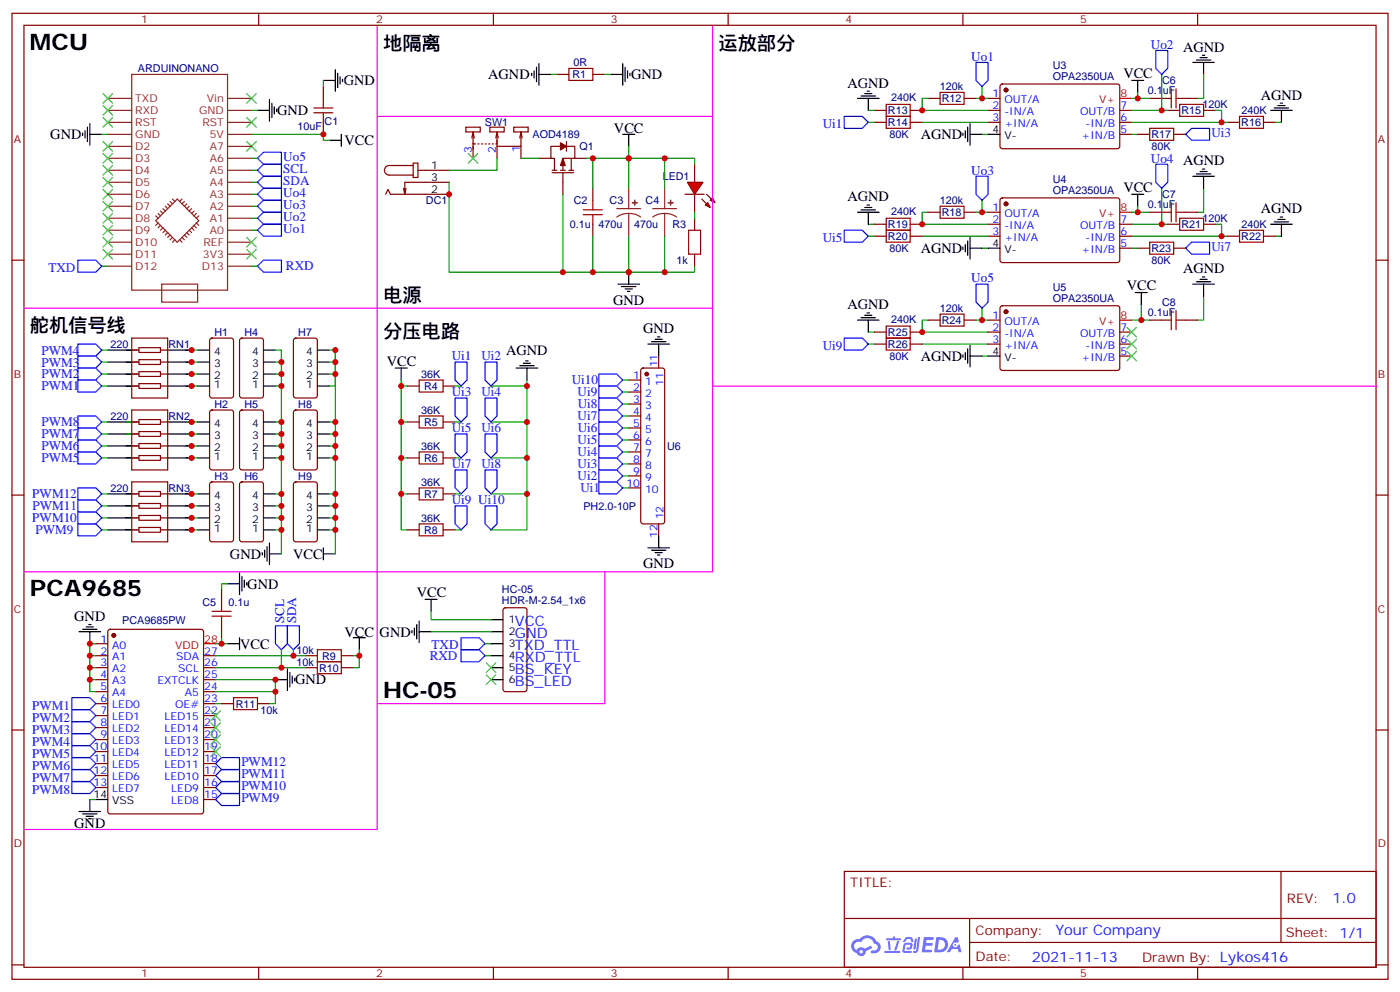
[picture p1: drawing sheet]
<svg xmlns="http://www.w3.org/2000/svg" width="412mm" height="292mm" viewBox="0 0 412 292" stroke-linecap="round" stroke-linejoin="round" font-family="sans-serif">
<g fill="none" stroke="#870000" stroke-width=".35">
<path d="M3.5 3.9h405.4v284.4h-405.4zM7.1 7.4h398.2v277.3h-398.2zM76.2 3.9v3.5M145.3 3.9v3.5M214.5 3.9v3.5M283.6 3.9v3.5M352.8 3.9v3.5M3.5 76.6h3.6M405.3 76.6h3.6M3.5 145.7h3.6M405.3 145.7h3.6M3.5 214.9h3.6"/>
<path d="M405.3 214.9h3.6M248.7 256.5h156.6v28.2h-156.6zM377.3 256.5v20.9M248.7 270.4h156.5M285.6 277.4h119.6M285.6 270.4v14.1M3.5 284h3.6M76.2 284.7v3.6M145.3 284.7v3.6M214.5 284.7v3.6M283.6 284.7v3.6M352.8 284.7v3.6"/>
<path d="M405.3 284h3.6"/>
</g>
<g fill="#5487ff">
<path d="M272.1 275.8h2.6l.3 .2-.1 .6h-2l-.1 1h1.6l.4 .4-.4 .4h-1.7l-.2 1.1 1.8 .1 .3 .3-.2 .4h-2.9z"/>
<path d="M281.4 275.9h.7l.4 1.3-.7 .3a.74 .74 0 0 0-1.1 .3 .74 .74 0 0 0 .5 1.1 .74 .74 0 0 0 .9-.7l.5-.3 .7 2.4h-.9l-.2-1h-1.9l-.5 1h-.9z"/>
<path d="M269.5 276.3h.6l-.4 2.9a.31 .31 0 0 1-.3 .3 .31 .31 0 0 1-.3-.3z"/>
<path d="M270.4 275.8h.6l-.5 4a.89 .89 0 0 1-.7 .7 .89 .89 0 0 1-.9-.3l1-.5z"/>
<path d="M266.8 276l.6-.2 1.2 .1 .5 1.3-.6 .1-.4-.9-1 .1a.95 .95 0 0 1-1 .8l-.1-.2z"/>
<path d="M266.4 277.7l1.8-.2a1.04 1.04 0 0 1 .6 1.1 1.04 1.04 0 0 1-.8 .9h-.7a.29 .29 0 0 1-.3-.4 .29 .29 0 0 1 .3-.2h.7l.2-.8h-1.4l-.4 1.8h1.9a.29 .29 0 0 1 .3 .3 .29 .29 0 0 1-.3 .3h-2l-.4-.3 .2-2.1z"/>
<path d="M260.5 279.9h4.4a.3 .3 0 0 1 .3 .3 .3 .3 0 0 1-.3 .3h-4.3z"/>
<path d="M264.3 277h.6l-.5 1.6a1.02 1.02 0 0 1-.7 1.2l-.2-.3z"/>
<path d="M261.5 277h.6l.3 2.4-.3 .3-.3-.2z"/>
<path d="M261.1 276.2h1.9l.2-.5h.5l-.1 .5h1.5a.29 .29 0 0 1 .3 .3 .29 .29 0 0 1-.3 .3h-3.9z"/>
<path d="M275.8 275.9l-.6 4.4h1.4a2.27 2.27 0 0 0 2.7-2.3 2.27 2.27 0 0 0-2.7-2.1zM276.6 276.6a1.5 1.5 0 0 1 1.8 1.6 1.5 1.5 0 0 1-1.9 1.3h-.3z"/>
<path d="M251.4 277a2.09 2.09 0 0 0 1 3.5 1.37 1.37 0 0 0 1.5 .9 1.37 1.37 0 0 0 1.1-1.4l2-1-.5-.7-1.8 1a1.4 1.4 0 0 0-2.3 .4 1.32 1.32 0 0 1-.6-1.9 1.32 1.32 0 0 1 1.9-.4 2.02 2.02 0 0 1 2-1.3 2.02 2.02 0 0 1 1.8 1.7 1.09 1.09 0 0 1 1.1 1.3 1.09 1.09 0 0 1-1.6 .7 .41 .41 0 0 0-.5 .3 .41 .41 0 0 0 .4 .5 1.89 1.89 0 0 0 2.4-1.2 1.89 1.89 0 0 0-1.2-2.4 2.98 2.98 0 0 0-5-.6l-1 .1zM253.2 280.1a.52 .52 0 0 1 1 0 .52 .52 0 0 1-1 0z"/>
<circle cx="281.4" cy="278.1" r=".28"/>
</g>
<g fill="none" stroke="#3c3" stroke-width=".35">
<path d="M30.3 34.6l2.9 2.8M30.3 27.6l2.9 2.8M30.3 31.1l2.9 2.8M33.2 34.6l-2.9 2.8M33.2 27.6l-2.9 2.8M33.2 31.1l-2.9 2.8M72.7 34.6l2.8 2.8M72.7 27.6l2.8 2.8M75.5 34.6l-2.8 2.8M75.5 27.6l-2.8 2.8M30.3 55.8l2.9 2.8M30.3 41.7l2.9 2.8"/>
<path d="M30.3 48.7l2.9 2.8M30.3 59.3l2.9 2.8M33.2 55.8l-2.9 2.8M33.2 41.7l-2.9 2.8M33.2 48.7l-2.9 2.8M33.2 59.3l-2.9 2.8M72.7 41.7l2.8 2.8M75.5 41.7l-2.8 2.8M30.3 62.8l2.9 2.9M33.2 62.8l-2.9 2.9M72.7 69.9l2.8 2.8M75.5 69.9l-2.8 2.8"/>
</g>
<g fill="none" stroke="#8c2424" stroke-width=".35">
<path d="M31.7 39.5h7.1M31.7 36h7.1M31.7 32.5h7.1M31.7 29h7.1M38.8 21.9h28.2v63.5h-28.2zM67 39.5h7.1M67 36h7.1M67 32.5h7.1M67 29h7.1M31.7 57.2h7.1M31.7 53.7h7.1M31.7 50.1h7.1"/>
<path d="M31.7 46.6h7.1M31.7 43.1h7.1M50.1 59.3l.7 .7M50.8 58.6l.7 .7M52.2 58.6l6.4 6.3-6.4 6.4-6.3-6.4zM53.6 58.6l-.7 .7M54.3 59.3l-.7 .7M67 57.2h7.1M67 53.7h7.1M67 50.1h7.1M67 46.6h7.1M67 43.1h7.1"/>
<path d="M31.7 74.8h7.1M31.7 71.3h7.1M31.7 67.8h7.1M31.7 64.2h7.1M31.7 60.7h7.1M31.7 78.4h7.1M45.9 63.5l.7 .7M46.6 62.8l.7 .7M46.6 65.7l-.7 .7M47.3 62.1l.7 .7M47.3 66.4l-.7 .7M48 61.4l.7 .7"/>
<path d="M48 67.1l-.7 .7M48.7 60.7l.7 .7M48.7 67.8l-.7 .7M49.4 68.5l-.7 .7M49.4 60l.7 .7M50.1 69.2l-.7 .7M50.8 69.9l-.7 .7M51.5 70.6l-.7 .7M52.9 70.6l.7 .7M53.6 69.9l.7 .7M54.3 69.2l.7 .7M55 68.5l.7 .7"/>
<path d="M55 60l-.7 .7M55.7 67.8l.7 .7M55.7 60.7l-.7 .7M56.4 67.1l.7 .7M56.4 61.4l-.7 .7M57.1 66.4l.8 .7M57.1 62.1l-.7 .7M57.9 65.7l.7 .7M57.9 62.8l-.8 .7M58.6 63.5l-.7 .7M67 74.8h7.1M67 71.3h7.1"/>
<path d="M67 67.8h7.1M67 64.2h7.1M67 60.7h7.1M67 78.4h7.1M47.6 83.6h10.6v5.3h-10.6z"/>
</g>
<g fill="none" stroke="#000" stroke-width=".35">
<path d="M158 19.8v4.2M158.7 18.7v6.4M183.4 18.7v6.4M184.1 19.8v4.2M24.3 39.2v.7M25 38.5v2.1M25.8 37.4v4.3M26.5 39.5h3.5M26.5 36.4v6.3M75.8 32.5h3.6M79.4 29.3v6.4M80.1 30.4v4.2"/>
<path d="M80.8 31.4v2.1M81.5 32.1v.7M95.2 23.7h3.6M98.8 20.5v6.3M99.5 21.6v4.2M100.2 22.6v2.1M100.5 39.5v3.6M100.9 23.3v.7M156.6 21.6v.7M157.3 20.8v2.2M158.7 21.9h3.6M179.9 21.9h3.5"/>
<path d="M184.9 20.8v2.2M185.6 21.6v.7M97 41.3h3.5M58.2 113.6h3.5M58.2 110.1h3.5M58.2 106.6h3.5M58.2 103h3.5M77.6 113.6h3.5M77.6 110.1h3.5M77.6 106.6h3.5M77.6 103h3.5M93.5 113.6h3.5"/>
<path d="M93.5 110.1h3.5M93.5 106.6h3.5M93.5 103h3.5M58.2 134.8h3.5M58.2 131.3h3.5M58.2 127.7h3.5M58.2 124.2h3.5M77.6 134.8h3.5M77.6 131.3h3.5M77.6 127.7h3.5M77.6 124.2h3.5M93.5 134.8h3.5"/>
<path d="M93.5 131.3h3.5M93.5 127.7h3.5M93.5 124.2h3.5M58.2 156h3.5M58.2 152.4h3.5M58.2 148.9h3.5M58.2 145.4h3.5M77.6 156h3.5M77.6 152.4h3.5M77.6 148.9h3.5M77.6 145.4h3.5M79.4 159.8v6.4"/>
<path d="M93.5 156h3.5M93.5 152.4h3.5M93.5 148.9h3.5M93.5 145.4h3.5M77.3 162.7v.7M78 162v2.1M78.7 160.9v4.2M79.4 163h3.5M95.2 163h3.6M95.2 161.3v3.5M67 189.5h3.6M70.6 187.7v3.5"/>
<path d="M23.3 238.9h6.3M24.3 239.6h4.3M26.5 235.3v3.6M28.2 235.3h3.5M25.4 240.3h2.1M26.1 241h.7"/>
</g>
<g fill="none" stroke="#008700" stroke-width=".35">
<path d="M30 39.5h1.7M74.1 39.5h21.1v1.8h1.8M162.3 21.9h1.7M74.1 50.1h1.7M74.1 53.7h1.7M74.1 57.2h1.7M74.1 60.7h1.7M74.1 64.2h1.7M74.1 67.8h1.7M37 106.6h3.6M37 110.1h3.6M37 113.6h3.6"/>
<path d="M37 103h3.6M54.7 106.6h1.7M54.7 110.1h1.7M54.7 113.6h1.7M54.7 103h1.7M81.1 103h1.8v60M81.1 106.6h1.8M81.1 110.1h1.8M81.1 113.6h1.8M97 103h1.8v60M98.8 103v3.6h-1.8M98.8 106.6v3.5h-1.8"/>
<path d="M98.8 110.1v3.5h-1.8M37 124.2h3.6M37 127.7h3.6M37 131.3h3.6M37 134.8h3.6M54.7 124.2h3.5M54.7 127.7h1.7M54.7 131.3h1.7M54.7 134.8h1.7M81.1 124.2h1.8M81.1 127.7h1.8M81.1 131.3h1.8"/>
<path d="M81.1 134.8h1.8M97 124.2h1.8M97 127.7h1.8M97 131.3h1.8M97 134.8h1.8M37 145.4h3.6M37 148.9h3.6M37 152.4h3.6M37 156h3.6M54.7 145.4h3.5M54.7 148.9h3.5M54.7 152.4h3.5"/>
<path d="M54.7 156h3.5M81.1 145.4h1.8M81.1 148.9h1.8M81.1 152.4h1.8M81.1 156h1.8M97 145.4h1.8M97 148.9h1.8M97 152.4h1.8M97 156h1.8M26.5 235.3h1.7"/>
</g>
<g fill="none" stroke="#00f" stroke-width=".35">
<path d="M75.8 57.2l1.8-1.8h5.3v3.5h-5.3zM75.8 53.7l1.8-1.8h5.3v3.5h-5.3zM75.8 50.1l1.8-1.7h5.3v3.5h-5.3zM75.8 67.8l1.8-1.8h5.3v3.5h-5.3zM75.8 64.2l1.8-1.7h5.3v3.5h-5.3zM75.8 60.7l1.8-1.8h5.3v3.6h-5.3zM22.9 101.3h5.3l1.8 1.7-1.8 1.8h-5.3zM22.9 104.8h5.3l1.8 1.8-1.8 1.7h-5.3zM22.9 108.3h5.3l1.8 1.8-1.8 1.8h-5.3zM22.9 111.9h5.3l1.8 1.7-1.8 1.8h-5.3zM22.9 122.4h5.3l1.8 1.8-1.8 1.8h-5.3zM22.9 126h5.3l1.8 1.7-1.8 1.8h-5.3z"/>
<path d="M22.9 129.5h5.3l1.8 1.8-1.8 1.7h-5.3zM22.9 133h5.3l1.8 1.8-1.8 1.8h-5.3zM22.9 143.6h5.3l1.8 1.8-1.8 1.7h-5.3zM22.9 147.1h5.3l1.8 1.8-1.8 1.8h-5.3zM22.9 150.7h5.3l1.8 1.7-1.8 1.8h-5.3zM22.9 154.2h5.3l1.8 1.8-1.8 1.7h-5.3zM21.2 205.4h5.3l1.7 1.7-1.7 1.8h-5.3zM21.2 208.9h5.3l1.7 1.7-1.7 1.8h-5.3zM21.2 212.4h5.3l1.7 1.8-1.7 1.7h-5.3zM21.2 215.9h5.3l1.7 1.8-1.7 1.8h-5.3zM21.2 219.5h5.3l1.7 1.7-1.7 1.8h-5.3zM21.2 223h5.3l1.7 1.8-1.7 1.7h-5.3z"/>
<path d="M21.2 226.5h5.3l1.7 1.8-1.7 1.7h-5.3zM21.2 230h5.3l1.7 1.8-1.7 1.8h-5.3zM63.5 235.3l1.8-1.7h5.3v3.5h-5.3zM63.5 231.8l1.8-1.8h5.3v3.6h-5.3zM63.5 228.3l1.8-1.8h5.3v3.5h-5.3zM63.5 224.8l1.8-1.8h5.3v3.5h-5.3z"/>
</g>
<path d="M92.4 31.8h5.7M92.4 33.2h5.7M95.2 29v2.8M95.2 33.2v2.8M167.6 20.1h7v3.6h-7z" fill="none" stroke="#a10000" stroke-width=".35"/>
<g fill="none" stroke="#870000" stroke-width=".35">
<path d="M95.2 25.4v3.6M95.2 36v3.5M164 21.9h3.6M174.6 21.9h3.6M62 99.7l.4-.2h5.7l.6 .4 .1 16.6-.5 .6-5.9 .1-.6-.5-.1-16.5zM70.8 99.7l.5-.2h5.6l.7 .4v16.6l-.5 .6-5.8 .1-.7-.5v-16.5zM86.7 99.7l.4-.2h5.7l.6 .4 .1 16.6-.5 .6-5.9 .1-.6-.5-.1-16.5zM62 120.9l.4-.2h5.7l.6 .4 .1 16.5-.5 .7h-5.9l-.6-.4-.1-16.5zM70.8 120.9l.5-.2h5.6l.7 .4v16.5l-.5 .7h-5.8l-.7-.4v-16.5zM86.7 120.9l.4-.2h5.7l.6 .4 .1 16.5-.5 .7h-5.9l-.6-.4-.1-16.5zM62 142.1l.4-.2h5.7l.6 .4 .1 16.5-.5 .6-5.9 .1-.6-.5-.1-16.4zM70.8 142.1l.5-.2h5.6l.7 .4v16.5l-.5 .6-5.8 .1-.7-.5v-16.4z"/>
<path d="M86.7 142.1l.4-.2h5.7l.6 .4 .1 16.5-.5 .6-5.9 .1-.6-.5-.1-16.4zM28.2 189.5h3.5M28.2 193h3.5M28.2 196.5h3.5M32 185.5l.5-.3h26.8l.6 .5 .1 53.2-.5 .6-27 .1-.7-.5-.1-53.2zM60 193h3.5M60 196.5h3.5M28.2 200.1h3.5M28.2 203.6h3.5M28.2 207.1h3.5M28.2 210.6h3.5M28.2 214.2h3.5"/>
<path d="M28.2 217.7h3.5M60 200.1h3.5M60 203.6h3.5M60 207.1h3.5M60 210.6h3.5M60 214.2h3.5M60 217.7h3.5M28.2 221.2h3.5M28.2 224.8h3.5M28.2 228.3h3.5M28.2 231.8h3.5M60 221.2h3.5"/>
<path d="M60 224.8h3.5M60 228.3h3.5M60 231.8h3.5M60 235.3h3.5"/>
</g>
<circle cx="33.5" cy="187" r=".53" fill="#870000" stroke="#870000" stroke-width=".35"/>
<path d="M60 189.5h3.5" fill="none" stroke="#f00" stroke-width=".35"/>
<path d="M111.1 7.8v82.9h-104M111.1 90.7v77.6h-104" fill="none" stroke="#f0f" stroke-width=".35"/>
<g fill="#f00" stroke="#870000" stroke-width=".35">
<path d="M202.5 53.7h4.6l-2.5 3.5z"/>
<path d="M201.8 57.2h5.6z"/>
</g>
<g fill="#870000" stroke="#870000" stroke-width=".35">
<path d="M208.1 57.2l1.4 1.4z"/>
<path d="M206.7 58.6l1.4 1.4z"/>
</g>
<g fill="#f00" stroke="#870000" stroke-width=".35">
<path d="M209.2 58.9l.7-.7 .7 1.5z"/>
<path d="M207.8 60.4l.7-.7 .7 1.4z"/>
</g>
<g fill="none" stroke="#870000" stroke-width=".35">
<path d="M137.2 37.4h4.3v1.4h-4.3zM139.3 39.5v2.9h.8M144.3 37.4h4.2v1.4h-4.2zM146.4 39.5v2.9h-.4M151.3 37.4h4.3v1.4h-4.3zM153.5 38.8v4.3h-7.1M153.5 38.8l-.4 1.8M153.5 38.8l.3 1.8M257.5 32.5h3.6M257.5 36h3.6M268.1 32.5h3.5M268.1 36h3.5"/>
<path d="M273.4 29h3.5M284 29h3.5M291 29h3.6M291 32.5h3.6M291 36h3.6M294.8 24.9l.5-.2 34.1 .1 .4 .6v17.9l-.7 .5-34.1-.1-.4-.6v-17.7zM329.8 32.5h3.6M329.8 36h3.6M329.8 39.5h3.6M335.1 39.5h3.6M338.7 29h3.5M344 32.5h3.5"/>
<path d="M345.7 39.5h3.5M349.2 29h3.6M354.5 32.5h3.6M361.6 36h3.5M372.2 36h3.5M113.6 57.2l.7-1.4 .7 1.4h17.3M119.6 55.4l-.4 1.8M121.7 48h1.4v4.2h-1.4zM121.7 48.7h-7a1.41 1.41 0 0 0-1.5 1.4 1.41 1.41 0 0 0 1.5 1.4h7M123.1 50.1h9.2M132.3 53.7h-13.1v3.5l-.3-1.8M139 40.6l.3-1.8 .4 1.8"/>
<path d="M139.3 42.2v4.4M140.8 42.4h.3M141.8 42.4h.4M142.9 42.4h.3M143.9 42.4h.4M145 42.4h.3M146 40.6l.4-1.8 .4 1.8M146.4 41.3v5.3M153.5 43.1v3.5M158.7 46.6h3.6M162.6 50.1h1.4M162.6 50.8h6.4"/>
<path d="M165.1 43.1h-2.8v3.5h1v3.5M165.1 50.1h1.4M165.8 50.8v6.4M166.9 41.7v2.8M166.9 43.1h2.4v3.5h-3.5v3.5M167.6 50.1h1.4M168.3 46.6v3.5M169.3 46.6h3.6M174.6 55.4v3.5M204.6 48.4v5.3M204.6 57.2v5.3M294.8 58.5l.5-.3 34.1 .1 .4 .6v18l-.7 .4-34.1-.1-.4-.6v-17.7z"/>
<path d="M174.6 66v3.5M204.6 64.2v3.6M204.6 74.8v3.6M257.5 66h3.6M257.5 69.5h3.6M268.1 66h3.5M268.1 69.5h3.5M273.4 62.5h3.5M284 62.5h3.5M291 66h3.6M291 62.5h3.6M291 69.5h3.6"/>
<path d="M329.8 66h3.6M329.8 69.5h3.6M329.8 73.1h3.6M335.1 73.1h3.6M338.7 62.5h3.5M344 66h3.5M345.7 73.1h3.5M349.2 62.5h3.6M354.5 66h3.6M361.6 69.5h3.5M372.2 69.5h3.5M38.8 99.5h10.6v17.7h-10.6z"/>
<path d="M257.5 97.8h3.6M268.1 97.8h3.5M273.4 94.2h3.5M284 94.2h3.5M291 94.2h3.6M291 97.8h3.6M294.8 90.2l.5-.2h34.1l.4 .7v17.9l-.7 .4h-34.1l-.4-.7v-17.6zM329.8 97.8h3.6M338.7 94.2h3.5M349.2 94.2h3.6M38.8 113.6h2.1M38.8 103h2.1"/>
<path d="M38.8 110.1h2.1M38.8 106.6h2.1M40.9 102.3h6.4v1.5h-6.4zM40.9 105.9h6.4v1.4h-6.4zM40.9 109.4h6.4v1.4h-6.4zM40.9 112.9h6.4v1.4h-6.4zM47.3 113.6h2.1M47.3 103h2.1M47.3 110.1h2.1M47.3 106.6h2.1M119.9 113.6h3.6M130.5 113.6h3.6"/>
<path d="M185.2 111.9h3.5M185.2 115.4h3.5M185.2 118.9h3.5M189 108.5l.4-.2h5.7l.5 .2 .2 .5v44.5l-.2 .5-.5 .2h-5.7l-.5-.2-.2-.5v-44.5zM194 104.8v3.5M257.5 101.3h3.6M268.1 101.3h3.5M291 101.3h3.6M329.8 101.3h3.6M329.8 104.8h3.6M38.8 124.2h2.1M38.8 134.8h2.1"/>
<path d="M38.8 120.7h10.6v17.6h-10.6zM38.8 131.3h2.1M38.8 127.7h2.1M40.9 123.5h6.4v1.4h-6.4zM40.9 127h6.4v1.4h-6.4zM40.9 130.6h6.4v1.4h-6.4zM40.9 134.1h6.4v1.4h-6.4zM47.3 124.2h2.1M47.3 134.8h2.1M47.3 131.3h2.1M47.3 127.7h2.1M119.9 124.2h3.6"/>
<path d="M119.9 134.8h3.6M130.5 124.2h3.6M130.5 134.8h3.6M185.2 122.4h3.5M185.2 126h3.5M185.2 129.5h3.5M185.2 133h3.5M185.2 136.6h3.5M38.8 145.4h2.1M38.8 156h2.1M38.8 141.9h10.6v17.6h-10.6zM38.8 152.4h2.1"/>
<path d="M38.8 148.9h2.1M40.9 144.7h6.4v1.4h-6.4zM40.9 148.2h6.4v1.4h-6.4zM40.9 151.7h6.4v1.4h-6.4zM40.9 155.3h6.4v1.4h-6.4zM47.3 145.4h2.1M47.3 156h2.1M47.3 152.4h2.1M47.3 148.9h2.1M119.9 145.4h3.6M119.9 156h3.6M130.5 145.4h3.6"/>
<path d="M130.5 156h3.6M185.2 140.1h3.5M185.2 143.6h3.5M194 154.2v3.5M65.3 173.6v3.5M148.4 179.1l.5-.2h5.6l.7 .4v23.6l-.4 .6-5.9 .1-.7-.5v-23.5zM65.3 184.2v3.5M90 193h3.5M90 196.5h3.5M100.5 193h3.6M100.5 196.5h3.6M65.3 207.1h3.5"/>
<path d="M75.8 207.1h3.6"/>
</g>
<g fill="none" stroke="#a10000" stroke-width=".35">
<path d="M261.1 30.7h7v3.6h-7zM261.1 34.3h7v3.5h-7zM276.9 27.2h7.1v3.5h-7.1zM338.7 37.8h7v3.5h-7zM342.2 29h2.8M345 26.1v5.7M346.4 26.1v5.7M346.4 29h2.8M347.5 30.7h7v3.6h-7zM365.1 34.3h7.1v3.5h-7.1zM174.6 58.9v2.9M345 59.7v5.6"/>
<path d="M346.4 59.7v5.6M171.8 63.2h5.6M171.8 61.8h5.6M174.6 63.2v2.8M202.8 67.8h3.6v7h-3.6zM261.1 67.8h7v3.5h-7zM261.1 64.2h7v3.6h-7zM276.9 60.7h7.1v3.5h-7.1zM338.7 71.3h7v3.5h-7zM342.2 62.5h2.8M346.4 62.5h2.8M347.5 64.2h7v3.6h-7z"/>
<path d="M365.1 67.8h7.1v3.5h-7.1zM261.1 99.5h7v3.5h-7zM261.1 96h7v3.5h-7zM276.9 92.5h7.1v3.5h-7.1zM342.2 94.2h2.8M345 91.4v5.6M346.4 91.4v5.6M346.4 94.2h2.8M123.5 111.9h7v3.5h-7zM123.5 122.4h7v3.6h-7zM123.5 133h7v3.6h-7zM123.5 143.6h7v3.5h-7z"/>
<path d="M123.5 154.2h7v3.5h-7zM62.4 180h5.7M65.3 177.1v2.9M62.4 181.4h5.7M65.3 181.4v2.8M93.5 191.2h7v3.6h-7zM93.5 194.8h7v3.5h-7zM68.8 205.4h7v3.5h-7z"/>
</g>
<g fill="none" stroke="#00f" stroke-width=".35">
<path d="M287.5 18.4h3.5v5.3l-1.7 1.7-1.8-1.7zM340.4 14.9h3.6v5.2l-1.8 1.8-1.8-1.8zM248.7 34.3h5.3l1.8 1.7-1.8 1.8h-5.3zM349.2 39.5l1.8-1.7h5.3v3.5h-5.3zM75.8 46.6l1.8-1.8h5.3v3.6h-5.3zM287.5 51.9h3.5v5.3l-1.7 1.7-1.8-1.7zM340.4 48.4h3.6v5.3l-1.8 1.7-1.8-1.7zM22.9 76.6h5.3l1.8 1.8-1.8 1.7h-5.3zM75.8 78.4l1.8-1.8h5.3v3.5h-5.3zM248.7 67.8h5.3l1.8 1.7-1.8 1.8h-5.3zM349.2 73.1l1.8-1.8h5.3v3.5h-5.3zM248.7 99.5h5.3l1.8 1.8-1.8 1.7h-5.3z"/>
<path d="M287.5 83.6h3.5v5.3l-1.7 1.8-1.8-1.8zM134.1 106.6h3.5v5.3l-1.8 1.7-1.7-1.7zM134.1 117.2h3.5v5.2l-1.8 1.8-1.7-1.8zM142.9 106.6h3.5v5.3l-1.8 1.7-1.7-1.7zM142.9 117.2h3.5v5.2l-1.8 1.8-1.7-1.8zM176.4 110.1h5.3l1.7 1.8-1.7 1.7h-5.3zM176.4 113.6h5.3l1.7 1.8-1.7 1.8h-5.3zM176.4 117.2h5.3l1.7 1.7-1.7 1.8h-5.3zM134.1 127.7h3.5v5.3l-1.8 1.8-1.7-1.8zM134.1 138.3h3.5v5.3l-1.8 1.8-1.7-1.8zM142.9 127.7h3.5v5.3l-1.8 1.8-1.7-1.8zM142.9 138.3h3.5v5.3l-1.8 1.8-1.7-1.8z"/>
<path d="M176.4 120.7h5.3l1.7 1.7-1.7 1.8h-5.3zM176.4 124.2h5.3l1.7 1.8-1.7 1.7h-5.3zM176.4 127.7h5.3l1.7 1.8-1.7 1.8h-5.3zM176.4 131.3h5.3l1.7 1.7-1.7 1.8h-5.3zM176.4 134.8h5.3l1.7 1.8-1.7 1.7h-5.3zM176.4 138.3h5.3l1.7 1.8-1.7 1.8h-5.3zM134.1 148.9h3.5v5.3l-1.8 1.8-1.7-1.8zM142.9 148.9h3.5v5.3l-1.8 1.8-1.7-1.8zM176.4 141.9h5.3l1.7 1.7-1.7 1.8h-5.3zM81.1 184.2h3.6v5.3l-1.8 1.7-1.8-1.7zM84.7 184.2h3.5v5.3l-1.8 1.7-1.7-1.7zM135.8 191.2h5.3l1.8 1.8-1.8 1.8h-5.3z"/>
<path d="M135.8 187.7h5.3l1.8 1.8-1.8 1.7h-5.3z"/>
</g>
<g fill="none" stroke="#000" stroke-width=".35">
<path d="M351.4 18.4h6.3M352.4 17.7h4.3M353.5 17h2.1M354.2 16.3h.7M354.5 18.4v3.5M183.4 39.5h3.6M185.2 39.5v3.6M252.6 29h6.3M253.6 28.3h4.3M254.7 27.6h2.1M255.4 26.8h.7M255.8 29v3.5"/>
<path d="M283.6 39.2v.7M284.3 38.5v2.1M285 37.4v4.3M285.8 39.5h3.5M285.8 36.4v6.3M291 39.5h3.6M333.4 23.7h3.5M335.1 23.7v3.5M374.3 32.5h6.3M375.4 31.8h4.2M376.4 31.1h2.1M377.1 30.4h.7"/>
<path d="M377.5 32.5v3.5M333.4 57.2h3.5M335.1 57.2v3.5M351.4 51.9h6.3M352.4 51.2h4.3M353.5 50.5h2.1M354.2 49.8h.7M354.5 51.9v3.5M252.6 62.5h6.3M253.6 61.8h4.3M254.7 61.1h2.1M255.4 60.4h.7"/>
<path d="M255.8 62.5v3.5M283.6 72.7v.7M284.3 72v2.1M285 70.9v4.3M285.8 69.9v6.3M285.8 73.1h3.5M291 73.1h3.6M374.3 66h6.3M375.4 65.3h4.2M376.4 64.6h2.1M377.1 63.9h.7M377.5 66v3.5"/>
<path d="M182 83.6h6.4M183.1 84.3h4.2M184.1 85.1h2.2M184.9 85.8h.7M185.2 80.1v3.5M193 99.9h2.1M193.7 99.2h.7M252.6 94.2h6.3M253.6 93.5h4.3M254.7 92.8h2.1M255.4 92.1h.7M255.8 94.2v3.6"/>
<path d="M334.4 86.1h3.6M336.2 86.1v3.5M351.4 83.6h6.3M352.4 82.9h4.3M353.5 82.2h2.1M354.2 81.5h.7M354.5 83.6v3.6M31.7 103h7.1M31.7 106.6h7.1M31.7 110.1h7.1M31.7 113.6h7.1M49.4 103h7"/>
<path d="M49.4 106.6h7M49.4 110.1h7M49.4 113.6h7M116.4 108.3h3.5M118.2 108.3v3.6M152 108.3h6.4M153.1 107.6h4.2M154.2 106.9h2.1M154.9 106.2h.7M155.2 108.3v3.6M190.9 101.3h6.3M191.9 100.6h4.2"/>
<path d="M194 101.3v3.5M283.6 104.5v.7M284.3 103.8v2.1M285 102.7v4.2M285.8 101.6v6.4M285.8 104.8h3.5M291 104.8h3.6M31.7 124.2h7.1M31.7 127.7h7.1M31.7 131.3h7.1M31.7 134.8h7.1M49.4 124.2h7"/>
<path d="M49.4 127.7h7M49.4 131.3h7M49.4 134.8h7M31.7 145.4h7.1M31.7 148.9h7.1M31.7 152.4h7.1M31.7 156h7.1M49.4 145.4h7M49.4 148.9h7M49.4 152.4h7M49.4 156h7M194 157.7v3.6"/>
<path d="M67 171.8h3.6M70.6 168.7v6.3M71.3 169.7v4.3M72 170.8v2.1M72.7 171.5v.7M125.2 176.4h3.6M127 176.4v3.6M190.9 161.3h6.3M191.9 162h4.2M193 162.7h2.1M193.7 163.4h.7M23.3 185.9h6.3"/>
<path d="M24.3 185.2h4.3M25.4 184.5h2.1M26.1 183.8h.7M26.5 185.9v3.6M84.7 196.9v6.3M85.4 197.9v4.3M86.1 199v2.1M86.8 199.7v.7M104.1 187.7h3.5M105.8 187.7v3.5M121.4 185.6v.7M122.1 184.9v2.1"/>
<path d="M122.8 183.8v4.3M123.5 185.9h3.5M123.5 182.8v6.3M144.6 185.9h3.6M144.6 182.4h3.6M144.6 189.5h3.6M144.6 193h3.6M144.6 196.5h3.6M81.1 200.1h3.6M144.6 200.1h3.6"/>
</g>
<g fill="none" stroke="#008700" stroke-width=".35">
<path d="M74.1 32.5h1.7M95.2 23.7v1.7M178.2 21.9h1.7M255.8 32.5h1.7M255.8 36h1.7M271.6 36h19.4M273.4 29h-1.8v3.5h19.4M287.5 29h3.5M289.3 25.4v3.6M289.3 39.5h1.7M333.4 36h28.2M333.4 39.5h1.7"/>
<path d="M335.1 27.2v1.8h-1.7M335.1 29h3.6M342.2 21.9v10.6h-8.8M342.2 32.5h1.8M354.5 21.9v7.1h-1.7M358.1 32.5h1.7v3.5M375.7 36h1.8M74.1 46.6h1.7M132.3 53.7v26.4h63.5M146.4 46.6v3.5h-14.1M153.5 46.6h5.2M165.8 57.2v22.9"/>
<path d="M172.9 46.6h31.7v1.8M174.6 46.6v8.8M185.2 43.1v12.3M195.8 46.6v8.8M289.3 58.9v3.6M342.2 55.4v10.6h-8.8M354.5 55.4v7.1h-1.7M30 78.4h1.7M74.1 78.4h1.7M174.6 69.5v10.6M185.2 69.5v10.6M195.8 69.5v10.6"/>
<path d="M204.6 78.4v1.7h-8.8M204.6 62.5v1.7M255.8 69.5h1.7M255.8 66h1.7M271.6 69.5h19.4M273.4 62.5h-1.8v3.5h19.4M287.5 62.5h3.5M289.3 73.1h1.7M333.4 69.5h28.2M333.4 73.1h1.7M333.4 62.5h5.3M335.1 60.7v1.8"/>
<path d="M342.2 66h1.8M358.1 66h1.7v3.5M375.7 69.5h1.8M255.8 97.8h1.7M273.4 94.2h-1.8v3.6h19.4M287.5 94.2h3.5M289.3 90.7v3.5M336.2 89.6v4.6h-2.8M336.2 94.2h2.5M354.5 87.2v7h-1.7M30 113.6h1.7M30 110.1h1.7"/>
<path d="M30 106.6h1.7M30 103h1.7M56.4 113.6h1.8M56.4 110.1h1.8M56.4 106.6h1.8M56.4 103h1.8M118.2 111.9v1.7h1.7M118.2 113.6v10.6h1.7M134.1 113.6h1.7M144.6 113.6h10.6M155.2 111.9v44.1h-10.6M183.4 111.9h1.8"/>
<path d="M183.4 115.4h1.8M183.4 118.9h1.8M255.8 101.3h1.7M271.6 101.3h19.4M289.3 104.8h1.7M30 134.8h1.7M30 124.2h1.7M30 131.3h1.7M30 127.7h1.7M56.4 134.8h1.8M56.4 131.3h1.8M56.4 127.7h1.8"/>
<path d="M118.2 124.2v10.6h1.7M118.2 134.8v10.6h1.7M134.1 134.8h1.7M134.1 124.2h1.7M144.6 134.8h10.6M144.6 124.2h10.6M183.4 122.4h1.8M183.4 126h1.8M183.4 129.5h1.8M183.4 133h1.8M183.4 136.6h1.8M30 145.4h1.7"/>
<path d="M30 156h1.7M30 148.9h1.7M30 152.4h1.7M118.2 145.4v10.6h1.7M134.1 145.4h1.7M134.1 156h1.7M144.6 145.4h10.6M183.4 140.1h1.8M183.4 143.6h1.8M67 171.8h-1.7v1.8M127 180v2.4h17.6M26.5 196.5h1.7"/>
<path d="M26.5 193h1.7M28.2 189.5h-1.7v14.1h1.7M63.5 196.5h26.5M63.5 193h26.5M63.5 189.5h3.5M65.3 187.7v1.8M82.9 191.2v5.3M86.4 191.2v1.8M105.8 191.2v1.8h-1.7M105.8 193v3.5h-1.7M127 185.9h17.6M142.9 193h1.7"/>
<path d="M142.9 189.5h1.7M26.5 200.1h1.7M63.5 200.1h17.6v3.5h-17.6M63.5 207.1h1.8M81.1 203.6v3.5h-1.7"/>
</g>
<path d="M209.9 7.8v26.5M111.1 34.3h98.8M209.9 34.3v56.4h-98.8M209.9 90.7v22.9h195.8M209.9 111.9v56.4h-98.8v75.9h-104M178.2 168.3v38.8h-67.1" fill="none" stroke="#f0f" stroke-width=".35"/>
<g fill="#870000" stroke="#870000" stroke-width=".35">
<path d="M165.1 42l1.8 1.1-1.8 1z"/>
<path d="M165.8 46.6l.7 2.1h-1.4z"/>
<circle cx="296.3" cy="26.5" r=".53"/>
<circle cx="190.5" cy="110.1" r=".53"/>
<circle cx="296.3" cy="60" r=".53"/>
<circle cx="296.3" cy="91.8" r=".53"/>
</g>
<path d="M185.2 55.4v6M195.8 55.4v6M181.7 61.4h7M185.2 62.8l-1.8 .3-1.7 .8M185.2 62.8l1.9 .3 1.6 .8M185.2 62.8v6.7M192.3 61.4h7M195.8 62.8l-1.9 .3-1.6 .8M195.8 62.8l1.8 .3 1.7 .8M195.8 62.8v6.7" fill="none" stroke="#8c2424" stroke-width=".35"/>
<g fill="#8c2424" stroke="#8c2424" stroke-width=".35">
<path d="M186.3 59.7h1.4z"/>
<path d="M186.9 58.9l.1 1.5z"/>
<path d="M196.8 59.7h1.5z"/>
<path d="M197.5 58.9l.1 1.5z"/>
</g>
<path d="M329.8 29h3.6M329.8 62.5h3.6M329.8 94.2h3.6" fill="none" stroke="#f00" stroke-width=".35"/>
<g fill="none" stroke="#3c3" stroke-width=".35">
<path d="M30.3 45.2l2.9 2.8M30.3 52.2l2.9 2.9M33.2 45.2l-2.9 2.8M33.2 52.2l-2.9 2.9M137.9 45.2l2.9 2.8M140.8 45.2l-2.9 2.8M30.3 66.4l2.9 2.8M30.3 69.9l2.9 2.8M30.3 73.4l2.9 2.8M33.2 66.4l-2.9 2.8M33.2 69.9l-2.9 2.8M33.2 73.4l-2.9 2.8"/>
<path d="M72.7 73.4l2.8 2.8M75.5 73.4l-2.8 2.8M332 96.3l2.8 2.9M332 99.9l2.8 2.8M334.8 96.3l-2.8 2.9M334.8 99.9l-2.8 2.8M332 103.4l2.8 2.8M334.8 103.4l-2.8 2.8M143.2 198.6l2.8 2.9M143.2 195.1l2.8 2.8M146 198.6l-2.8 2.9M146 195.1l-2.8 2.8"/>
<path d="M62.1 209.2l2.8 2.9M62.1 212.8l2.8 2.8M62.1 216.3l2.8 2.8M62.1 219.8l2.8 2.8M64.9 209.2l-2.8 2.9M64.9 212.8l-2.8 2.8M64.9 216.3l-2.8 2.8M64.9 219.8l-2.8 2.8"/>
</g>
<g fill="#c00">
<circle cx="82.9" cy="124.2" r=".88"/>
<circle cx="82.9" cy="127.7" r=".88"/>
<circle cx="82.9" cy="131.3" r=".88"/>
<circle cx="82.9" cy="134.8" r=".88"/>
<circle cx="82.9" cy="145.4" r=".88"/>
<circle cx="82.9" cy="148.9" r=".88"/>
<circle cx="82.9" cy="152.4" r=".88"/>
<circle cx="82.9" cy="156" r=".88"/>
<circle cx="98.8" cy="103" r=".88"/>
<circle cx="98.8" cy="106.6" r=".88"/>
<circle cx="98.8" cy="110.1" r=".88"/>
<circle cx="98.8" cy="124.2" r=".88"/>
<circle cx="98.8" cy="127.7" r=".88"/>
<circle cx="98.8" cy="131.3" r=".88"/>
<circle cx="98.8" cy="134.8" r=".88"/>
<circle cx="98.8" cy="145.4" r=".88"/>
<circle cx="98.8" cy="148.9" r=".88"/>
<circle cx="98.8" cy="152.4" r=".88"/>
<circle cx="98.8" cy="156" r=".88"/>
<circle cx="82.9" cy="106.6" r=".88"/>
<circle cx="82.9" cy="110.1" r=".88"/>
<circle cx="82.9" cy="113.6" r=".88"/>
<circle cx="26.5" cy="189.5" r=".88"/>
<circle cx="26.5" cy="200.1" r=".88"/>
<circle cx="26.5" cy="196.5" r=".88"/>
<circle cx="26.5" cy="193" r=".88"/>
<circle cx="82.9" cy="196.5" r=".88"/>
<circle cx="81.1" cy="203.6" r=".88"/>
<circle cx="81.1" cy="200.1" r=".88"/>
<circle cx="86.4" cy="193" r=".88"/>
<circle cx="65.3" cy="189.5" r=".88"/>
<circle cx="132.3" cy="57.2" r=".88"/>
<circle cx="195.8" cy="80.1" r=".88"/>
<circle cx="185.2" cy="46.6" r=".88"/>
<circle cx="174.6" cy="46.6" r=".88"/>
<circle cx="174.6" cy="80.1" r=".88"/>
<circle cx="185.2" cy="80.1" r=".88"/>
<circle cx="289.3" cy="29" r=".88"/>
<circle cx="359.8" cy="36" r=".88"/>
<circle cx="118.2" cy="113.6" r=".88"/>
<circle cx="118.2" cy="124.2" r=".88"/>
<circle cx="118.2" cy="134.8" r=".88"/>
<circle cx="118.2" cy="145.4" r=".88"/>
<circle cx="155.2" cy="134.8" r=".88"/>
<circle cx="155.2" cy="124.2" r=".88"/>
<circle cx="155.2" cy="113.6" r=".88"/>
<circle cx="155.2" cy="145.4" r=".88"/>
<circle cx="95.3" cy="39.5" r=".88"/>
<circle cx="271.6" cy="32.5" r=".88"/>
<circle cx="342.2" cy="32.5" r=".88"/>
<circle cx="342.2" cy="66" r=".88"/>
<circle cx="271.6" cy="66" r=".88"/>
<circle cx="359.8" cy="69.5" r=".88"/>
<circle cx="289.3" cy="62.5" r=".88"/>
<circle cx="271.6" cy="97.8" r=".88"/>
<circle cx="336.2" cy="94.2" r=".88"/>
<circle cx="289.3" cy="94.2" r=".88"/>
<circle cx="335.1" cy="62.5" r=".88"/>
<circle cx="335.1" cy="29" r=".88"/>
<circle cx="195.8" cy="46.6" r=".88"/>
<circle cx="165.8" cy="80.1" r=".88"/>
<circle cx="56.4" cy="134.8" r=".88"/>
<circle cx="56.4" cy="131.3" r=".88"/>
<circle cx="56.4" cy="127.7" r=".88"/>
<circle cx="56.4" cy="124.2" r=".88"/>
<circle cx="56.4" cy="156" r=".88"/>
<circle cx="56.4" cy="152.4" r=".88"/>
<circle cx="56.4" cy="148.9" r=".88"/>
<circle cx="56.4" cy="145.4" r=".88"/>
<circle cx="56.4" cy="103" r=".88"/>
<circle cx="56.4" cy="106.6" r=".88"/>
<circle cx="56.4" cy="110.1" r=".88"/>
<circle cx="56.4" cy="113.6" r=".88"/>
<circle cx="105.8" cy="193" r=".88"/>
</g>
<g font-size="6.7">
<text x="8.8" y="14.9">MCU</text>
<text x="8.8" y="175.4">PCA9685</text>
<text x="112.9" y="205.4">HC-05</text>
</g>
<g font-size="5.6">
<text x="112.9" y="14.9">地隔离</text>
<text x="211.7" y="14.9">运放部分</text>
<text x="112.9" y="88.9">电源</text>
<text x="8.8" y="97.8">舵机信号线</text>
<text x="112.9" y="99.5">分压电路</text>
</g>
<g font-size="4.2">
<text x="143.8" y="23.3">AGND</text>
<text x="185.9" y="23.3">GND</text>
<text x="330.9" y="23">VCC</text>
<text x="101.3" y="25.1">GND</text>
<text x="249.7" y="25.8">AGND</text>
<text x="371.4" y="29.3">AGND</text>
<text x="81.7" y="33.9">GND</text>
<text x="14.8" y="41">GND</text>
<text x="180.9" y="39.2">VCC</text>
<text x="271.2" y="41">AGND</text>
<text x="101.5" y="42.7">VCC</text>
<text x="249.7" y="59.3">AGND</text>
<text x="330.9" y="56.5">VCC</text>
<text x="371.4" y="62.8">AGND</text>
<text x="271.2" y="74.5">AGND</text>
<text x="348.5" y="80.4">AGND</text>
<text x="180.6" y="89.7">GND</text>
<text x="332" y="85.4">VCC</text>
<text x="249.7" y="91">AGND</text>
<text x="189.4" y="98.1">GND</text>
<text x="113.9" y="107.6">VCC</text>
<text x="149.1" y="104.5">AGND</text>
<text x="271.2" y="106.3">AGND</text>
<text x="67.7" y="164.4">GND</text>
<text x="86.4" y="164.5">VCC</text>
<text x="189.4" y="167.2">GND</text>
<text x="72.8" y="173.2">GND</text>
<text x="122.8" y="175.7">VCC</text>
<text x="21.9" y="182.7">GND</text>
<text x="70.7" y="190.9">VCC</text>
<text x="101.5" y="187.4">VCC</text>
<text x="111.8" y="187.4">GND</text>
<text x="87" y="201.5">GND</text>
<text x="21.9" y="243.8">GND</text>
</g>
<g font-size="4.2" fill="#00f">
<text x="151.7" y="184.2">VCC</text>
<text x="151.7" y="187.7">GND</text>
<text x="151.7" y="191.2">TXD_TTL</text>
<text x="151.7" y="194.8">RXD_TTL</text>
<text x="151.7" y="198.3">BS_KEY</text>
<text x="151.7" y="201.8">BS_LED</text>
<text x="392.5" y="265.8">1.0</text>
<text x="310.9" y="275.3">Your Company</text>
<text x="304" y="283.1">2021-11-13</text>
</g>
<g font-size="3.9" fill="#00f">
<text x="286.1" y="17.9">Uo1</text>
<text x="339" y="14.3">Uo2 AGND</text>
<text x="242.4" y="37.8">Ui1</text>
<text x="356.8" y="40.3">Ui3</text>
<text x="83.4" y="47.4">Uo5</text>
<text x="339" y="47.9">Uo4 AGND</text>
<text x="83.4" y="50.9">SCL</text>
<text x="286.1" y="51.4">Uo3</text>
<text x="83.4" y="58">Uo4</text>
<text x="83.4" y="54.4">SDA</text>
<text x="83.4" y="65">Uo2</text>
<text x="83.4" y="61.5">Uo3</text>
<text x="83.4" y="68.6">Uo1</text>
<text x="242.4" y="71.3">Ui5</text>
<text x="356.8" y="73.8">Ui7</text>
<text x="14.2" y="80">TXD</text>
<text x="84.2" y="79.6">RXD</text>
<text x="286.1" y="83.1">Uo5</text>
<text x="12.2" y="104.4">PWM4</text>
<text x="12.2" y="107.9">PWM3</text>
<text x="133.1" y="106.1">Ui1</text>
<text x="141.8" y="106.1">Ui2</text>
<text x="242.4" y="103">Ui9</text>
<text x="12.2" y="111.4">PWM2</text>
<text x="168.4" y="113.1">Ui10</text>
<text x="12.2" y="114.9">PWM1</text>
<text x="133.1" y="116.6">Ui3</text>
<text x="141.8" y="116.6">Ui4</text>
<text x="170.1" y="116.7">Ui9</text>
<text x="12.2" y="125.5">PWM8</text>
<text x="170.1" y="123.7">Ui7</text>
<text x="170.2" y="120.2">Ui8</text>
<text x="12.2" y="129">PWM7</text>
<text x="133.1" y="127.2">Ui5</text>
<text x="141.8" y="127.2">Ui6</text>
<text x="170.1" y="130.8">Ui5</text>
<text x="170.2" y="127.2">Ui6</text>
<text x="12.2" y="132.5">PWM6</text>
<text x="12.2" y="136.1">PWM5</text>
<text x="133.1" y="137.8">Ui7</text>
<text x="141.8" y="137.8">Ui8</text>
<text x="170.1" y="134.3">Ui4</text>
<text x="170.1" y="137.8">Ui3</text>
<text x="170.1" y="141.4">Ui2</text>
<text x="9.5" y="146.6">PWM12</text>
<text x="133.1" y="148.4">Ui9 Ui10</text>
<text x="171" y="144.9">Ui1</text>
<text x="9.5" y="153.7">PWM10</text>
<text x="9.6" y="150.2">PWM11</text>
<text x="10.4" y="157.2">PWM9</text>
<text x="83.7" y="183.5" transform="rotate(-90 83.7 183.5)">SCL</text>
<text x="87.2" y="183.5" transform="rotate(-90 87.2 183.5)">SDA</text>
<text x="127.1" y="191.1">TXD</text>
<text x="126.6" y="194.3">RXD</text>
<text x="9.5" y="208.9">PWM1</text>
<text x="9.5" y="212.4">PWM2</text>
<text x="9.5" y="215.9">PWM3</text>
<text x="9.5" y="219.5">PWM4</text>
<text x="9.5" y="223">PWM5</text>
<text x="9.5" y="226.5">PWM6</text>
<text x="71.1" y="225.5">PWM12</text>
<text x="9.5" y="230">PWM7</text>
<text x="9.5" y="233.6">PWM8</text>
<text x="71.1" y="232.6">PWM10</text>
<text x="71.1" y="229.1">PWM11</text>
<text x="71.1" y="236.1">PWM9</text>
</g>
<g font-size="3.9" fill="#800">
<text x="250.5" y="261.1">TITLE:</text>
<text x="379.1" y="265.8">REV:</text>
<text x="287.4" y="275.3">Company:</text>
<text x="378.7" y="275.9">Sheet: 1/1</text>
<text x="287.4" y="283">Date:</text>
<text x="336.4" y="283.1">Drawn By: Lykos416</text>
</g>
<g font-size="3.2" fill="#800">
<text x="41.6" y="6.9">1</text>
<text x="110.8" y="6.9">2</text>
<text x="179.9" y="6.9">3</text>
<text x="249.1" y="6.9">4</text>
<text x="318.2" y="6.9">5</text>
<text x="4.1" y="42">A</text>
<text x="405.9" y="42">A</text>
<text x="4.1" y="111.2">B</text>
<text x="405.9" y="111.2">B</text>
<text x="4.1" y="180.3">C</text>
<text x="405.9" y="180.3">C</text>
<text x="4.1" y="249.4">D</text>
<text x="405.9" y="249.4">D</text>
<text x="41.6" y="287.7">1</text>
<text x="110.8" y="287.7">2</text>
<text x="179.9" y="287.7">3</text>
<text x="249.1" y="287.7">4</text>
<text x="318.2" y="287.7">5</text>
</g>
<g font-size="3.2" fill="#000080">
<text x="40.6" y="21.3">ARDUINONANO</text>
<text x="168.6" y="23.1">R1</text>
<text x="169" y="19.5">0R</text>
<text x="310.1" y="23.7">OPA2350UA</text>
<text x="310.1" y="20.5">U3</text>
<text x="262.5" y="29.7">240K</text>
<text x="276.9" y="26.6">120k</text>
<text x="338.1" y="27.6">0.1uF</text>
<text x="342.4" y="24.8">C6</text>
<text x="261.6" y="33.6">R13</text>
<text x="277.4" y="30.1">R12</text>
<text x="348" y="33.6">R15</text>
<text x="354.2" y="31.9">120K</text>
<text x="365.7" y="33.6">240K</text>
<text x="87.6" y="38.2">10uF</text>
<text x="95.6" y="36.8">C1</text>
<text x="142.8" y="37.2">SW1</text>
<text x="156.9" y="40.7">AOD4189</text>
<text x="261.6" y="37.1">R14</text>
<text x="262" y="40.7">80K</text>
<text x="339.2" y="40.7">R17</text>
<text x="365.6" y="37.1">R16</text>
<text x="170.7" y="44.2">Q1</text>
<text x="339.2" y="44.2">80K</text>
<text x="195.2" y="53">LED1</text>
<text x="310.1" y="54">U4</text>
<text x="310.1" y="57.2">OPA2350UA</text>
<text x="342.4" y="58.3">C7</text>
<text x="125.5" y="60.1">DC1</text>
<text x="169" y="60.1">C2</text>
<text x="179.6" y="60.1">C3</text>
<text x="190.2" y="60.1">C4</text>
<text x="262.5" y="63.2">240K</text>
<text x="276.9" y="60.1">120k</text>
<text x="277.4" y="63.6">R18</text>
<text x="338.1" y="61.1">0.1uF</text>
<text x="354.2" y="65.4">120K</text>
<text x="167.9" y="67.1">0.1u</text>
<text x="176.3" y="67.2">470u</text>
<text x="186.8" y="67.2">470u</text>
<text x="198.1" y="67.2">R3</text>
<text x="261.6" y="70.7">R20</text>
<text x="261.6" y="67.1">R19</text>
<text x="348" y="67.2">R21</text>
<text x="365.6" y="70.7">R22</text>
<text x="365.7" y="67.2">240K</text>
<text x="199.3" y="77.7">1k</text>
<text x="262" y="74.2">80K</text>
<text x="339.2" y="74.2">R23</text>
<text x="339.2" y="77.7">80K</text>
<text x="310.1" y="88.9">OPA2350UA</text>
<text x="310.1" y="85.7">U5</text>
<text x="262.5" y="94.9">240K</text>
<text x="276.9" y="91.8">120k</text>
<text x="277.4" y="95.4">R24</text>
<text x="338.1" y="92.9">0.1uF</text>
<text x="342.4" y="90.1">C8</text>
<text x="63.2" y="98.9">H1</text>
<text x="72" y="98.9">H4</text>
<text x="87.9" y="98.9">H7</text>
<text x="261.6" y="98.9">R25</text>
<text x="32.5" y="102.4">220</text>
<text x="49.6" y="102.4">RN1</text>
<text x="261.6" y="102.4">R26</text>
<text x="262" y="105.9">80K</text>
<text x="124.1" y="111.2">36K</text>
<text x="124.9" y="114.8">R4</text>
<text x="32.5" y="123.6">220</text>
<text x="49.6" y="123.6">RN2</text>
<text x="63.2" y="120.1">H2</text>
<text x="72" y="120.1">H5</text>
<text x="87.9" y="120.1">H8</text>
<text x="124.1" y="121.8">36K</text>
<text x="124.9" y="125.4">R5</text>
<text x="124.1" y="132.4">36K</text>
<text x="124.9" y="135.9">R6</text>
<text x="196.5" y="132.5">U6</text>
<text x="63.2" y="141.2">H3</text>
<text x="72" y="141.2">H6</text>
<text x="87.9" y="141.2">H9</text>
<text x="124.1" y="143">36K</text>
<text x="32.5" y="144.7">220</text>
<text x="49.6" y="144.7">RN3</text>
<text x="124.9" y="146.5">R7</text>
<text x="124" y="153.6">36K</text>
<text x="171.9" y="150.1">PH2.0-10P</text>
<text x="124.9" y="157.1">R8</text>
<text x="59.6" y="178.3">C5</text>
<text x="67.4" y="178.3">0.1u</text>
<text x="147.8" y="177.8">HDR-M-2.54_1x6</text>
<text x="147.8" y="174.7">HC-05</text>
<text x="36" y="183.7">PCA9685PW</text>
<text x="87.3" y="195.9">10k</text>
<text x="87.3" y="192.4">10k</text>
<text x="94" y="197.7">R10</text>
<text x="94.9" y="194.2">R9</text>
<text x="69.4" y="208.3">R11</text>
<text x="76.7" y="210">10k</text>
</g>
<g font-size="3.2" fill="#00f">
<text x="292.4" y="28.6">1</text>
<text x="292.4" y="32.1">2</text>
<text x="292.4" y="35.7">3</text>
<text x="295.9" y="30.4">OUT/A</text>
<text x="295.9" y="33.9">-IN/A</text>
<text x="318.1" y="33.9">OUT/B</text>
<text x="330" y="35.7">6</text>
<text x="330" y="32.1">7</text>
<text x="295.9" y="37.4">+IN/A</text>
<text x="318.6" y="41">+IN/B</text>
<text x="319.8" y="37.4">-IN/B</text>
<text x="330" y="39.2">5</text>
<text x="139" y="45.1" transform="rotate(-90 139 45.1)">3</text>
<text x="146" y="45.1" transform="rotate(-90 146 45.1)">2</text>
<text x="153.1" y="44.7" transform="rotate(-90 153.1 44.7)">1</text>
<text x="292.4" y="62.1">1</text>
<text x="292.4" y="65.7">2</text>
<text x="295.9" y="63.9">OUT/A</text>
<text x="330" y="65.7">7</text>
<text x="292.4" y="69.2">3</text>
<text x="295.9" y="67.4">-IN/A</text>
<text x="295.9" y="70.9">+IN/A</text>
<text x="318.1" y="67.4">OUT/B</text>
<text x="319.8" y="70.9">-IN/B</text>
<text x="330" y="69.2">6</text>
<text x="318.6" y="74.5">+IN/B</text>
<text x="330" y="72.7">5</text>
<text x="292.4" y="93.9">1</text>
<text x="295.9" y="95.6">OUT/A</text>
<text x="292.4" y="97.4">2</text>
<text x="292.4" y="100.9">3</text>
<text x="295.9" y="99.2">-IN/A</text>
<text x="318.1" y="99.2">OUT/B</text>
<text x="330" y="100.9">6</text>
<text x="330" y="97.4">7</text>
<text x="295.9" y="102.7">+IN/A</text>
<text x="318.6" y="106.2">+IN/B</text>
<text x="319.8" y="102.7">-IN/B</text>
<text x="330" y="104.5">5</text>
<text x="186.5" y="111.5">1</text>
<text x="190" y="113.3">1</text>
<text x="193.7" y="108.2" transform="rotate(-90 193.7 108.2)">11</text>
<text x="195.4" y="113.7" transform="rotate(-90 195.4 113.7)">11</text>
<text x="186.5" y="115">2</text>
<text x="186.5" y="118.6">3</text>
<text x="190" y="116.8">2</text>
<text x="186.5" y="122.1">4</text>
<text x="186.5" y="125.6">5</text>
<text x="190" y="120.3">3</text>
<text x="190" y="123.9">4</text>
<text x="186.5" y="129.2">6</text>
<text x="190" y="127.4">5</text>
<text x="190" y="130.9">6</text>
<text x="186.5" y="132.7">7</text>
<text x="186.5" y="136.2">8</text>
<text x="190" y="134.4">7</text>
<text x="190" y="138">8</text>
<text x="184.5" y="143.3">10</text>
<text x="186.5" y="139.7">9</text>
<text x="190" y="141.5">9</text>
<text x="190" y="145">10</text>
<text x="195.4" y="152.9" transform="rotate(-90 195.4 152.9)">12</text>
<text x="193.7" y="158.4" transform="rotate(-90 193.7 158.4)">12</text>
<text x="29.6" y="189.1">1</text>
<text x="33.1" y="190.9">A0</text>
<text x="29.6" y="192.7">2</text>
<text x="29.6" y="196.2">3</text>
<text x="33.1" y="194.4">A1</text>
<text x="33.1" y="197.9">A2</text>
<text x="51.9" y="194.4">SDA</text>
<text x="52.5" y="197.9">SCL</text>
<text x="60.1" y="196.2">26</text>
<text x="60.1" y="192.7">27</text>
<text x="29.6" y="199.7">4</text>
<text x="29.6" y="203.2">5</text>
<text x="33.1" y="201.5">A3</text>
<text x="46.4" y="201.5">EXTCLK</text>
<text x="60.1" y="203.2">24</text>
<text x="60.1" y="199.7">25</text>
<text x="29.6" y="206.8">6</text>
<text x="33.1" y="205">A4</text>
<text x="33.1" y="208.5">LED0</text>
<text x="51.6" y="208.5">OE#</text>
<text x="54.5" y="205">A5</text>
<text x="60.1" y="206.8">23</text>
<text x="29.6" y="210.3">7</text>
<text x="29.6" y="213.8">8</text>
<text x="33.1" y="212.1">LED1</text>
<text x="33.1" y="215.6">LED2</text>
<text x="48.4" y="215.6">LED14</text>
<text x="48.4" y="212.1">LED15</text>
<text x="60.1" y="213.8">21</text>
<text x="60.1" y="210.3">22</text>
<text x="27.5" y="220.9">10</text>
<text x="29.6" y="217.3">9</text>
<text x="33.1" y="219.1">LED3</text>
<text x="48.4" y="219.1">LED13</text>
<text x="60.1" y="220.9">19</text>
<text x="60.1" y="217.3">20</text>
<text x="27.5" y="224.4">11</text>
<text x="27.5" y="227.9">12</text>
<text x="33.1" y="222.6">LED4</text>
<text x="33.1" y="226.2">LED5</text>
<text x="48.4" y="226.2">LED11</text>
<text x="48.4" y="222.6">LED12</text>
<text x="60.1" y="227.9">17</text>
<text x="60.1" y="224.4">18</text>
<text x="27.5" y="231.5">13</text>
<text x="33.1" y="229.7">LED6</text>
<text x="33.1" y="233.2">LED7</text>
<text x="48.4" y="229.7">LED10</text>
<text x="50.4" y="233.2">LED9</text>
<text x="60.1" y="231.5">16</text>
<text x="50.4" y="236.7">LED8</text>
<text x="60.1" y="235">15</text>
</g>
<g font-size="3.2" fill="#f00">
<text x="330" y="28.6">8</text>
<text x="323.8" y="30.4">V+</text>
<text x="323.8" y="63.9">V+</text>
<text x="330" y="62.1">8</text>
<text x="323.8" y="95.6">V+</text>
<text x="330" y="93.9">8</text>
<text x="51.6" y="190.9">VDD</text>
<text x="60.1" y="189.1">28</text>
</g>
<g font-size="3.2" fill="#8d2323">
<text x="39.9" y="33.5">RXD</text>
<text x="39.9" y="30">TXD</text>
<text x="58.7" y="33.5">GND</text>
<text x="60.9" y="30">Vin</text>
<text x="39.9" y="40.6">GND</text>
<text x="39.9" y="37.1">RST</text>
<text x="59.6" y="37.1">RST</text>
<text x="61.8" y="40.6">5V</text>
<text x="39.9" y="47.7">D3</text>
<text x="39.9" y="44.1">D2</text>
<text x="61.8" y="44.1">A7</text>
<text x="61.8" y="47.7">A6</text>
<text x="39.9" y="51.2">D4</text>
<text x="61.8" y="51.2">A5</text>
<text x="39.9" y="58.2">D6</text>
<text x="39.9" y="54.7">D5</text>
<text x="61.8" y="54.7">A4</text>
<text x="61.8" y="58.2">A3</text>
<text x="39.9" y="65.3">D8</text>
<text x="39.9" y="61.8">D7</text>
<text x="61.8" y="61.8">A2</text>
<text x="61.8" y="65.3">A1</text>
<text x="39.9" y="68.8">D9</text>
<text x="61.8" y="68.8">A0</text>
<text x="39.9" y="75.9">D11</text>
<text x="39.9" y="72.4">D10</text>
<text x="59.8" y="75.9">3V3</text>
<text x="59.9" y="72.4">REF</text>
<text x="39.9" y="79.4">D12</text>
<text x="59.5" y="79.4">D13</text>
</g>
<g font-size="3.2">
<text x="292.4" y="39.2">4</text>
<text x="295.9" y="41">V-</text>
<text x="127" y="53.3">3</text>
<text x="127" y="49.8">1</text>
<text x="127" y="56.8">2</text>
<text x="292.4" y="72.7">4</text>
<text x="295.9" y="74.5">V-</text>
<text x="63" y="108">3</text>
<text x="63" y="104.5">4</text>
<text x="74.3" y="108">3</text>
<text x="74.3" y="104.5">4</text>
<text x="90.2" y="108">3</text>
<text x="90.2" y="104.5">4</text>
<text x="292.4" y="104.5">4</text>
<text x="295.9" y="106.2">V-</text>
<text x="63" y="111.5">2</text>
<text x="74.3" y="111.5">2</text>
<text x="90.2" y="111.5">2</text>
<text x="63" y="114.3">1</text>
<text x="74.3" y="114.3">1</text>
<text x="90.2" y="114.3">1</text>
<text x="63" y="125.6">4</text>
<text x="74.3" y="125.6">4</text>
<text x="90.2" y="125.6">4</text>
<text x="63" y="129.2">3</text>
<text x="74.3" y="129.2">3</text>
<text x="90.2" y="129.2">3</text>
<text x="63" y="135.5">1</text>
<text x="63" y="132.7">2</text>
<text x="74.3" y="135.5">1</text>
<text x="74.3" y="132.7">2</text>
<text x="90.2" y="135.5">1</text>
<text x="90.2" y="132.7">2</text>
<text x="63" y="146.8">4</text>
<text x="74.3" y="146.8">4</text>
<text x="90.2" y="146.8">4</text>
<text x="63" y="153.8">2</text>
<text x="63" y="150.3">3</text>
<text x="74.3" y="153.8">2</text>
<text x="74.3" y="150.3">3</text>
<text x="90.2" y="153.8">2</text>
<text x="90.2" y="150.3">3</text>
<text x="63" y="156.7">1</text>
<text x="74.3" y="156.7">1</text>
<text x="90.2" y="156.7">1</text>
<text x="149.9" y="183.5">1</text>
<text x="149.9" y="187">2</text>
<text x="149.9" y="190.5">3</text>
<text x="149.9" y="194.1">4</text>
<text x="149.9" y="197.6">5</text>
<text x="149.9" y="201.1">6</text>
<text x="27.5" y="235">14</text>
<text x="33.1" y="236.7">VSS</text>
</g>
</svg>
